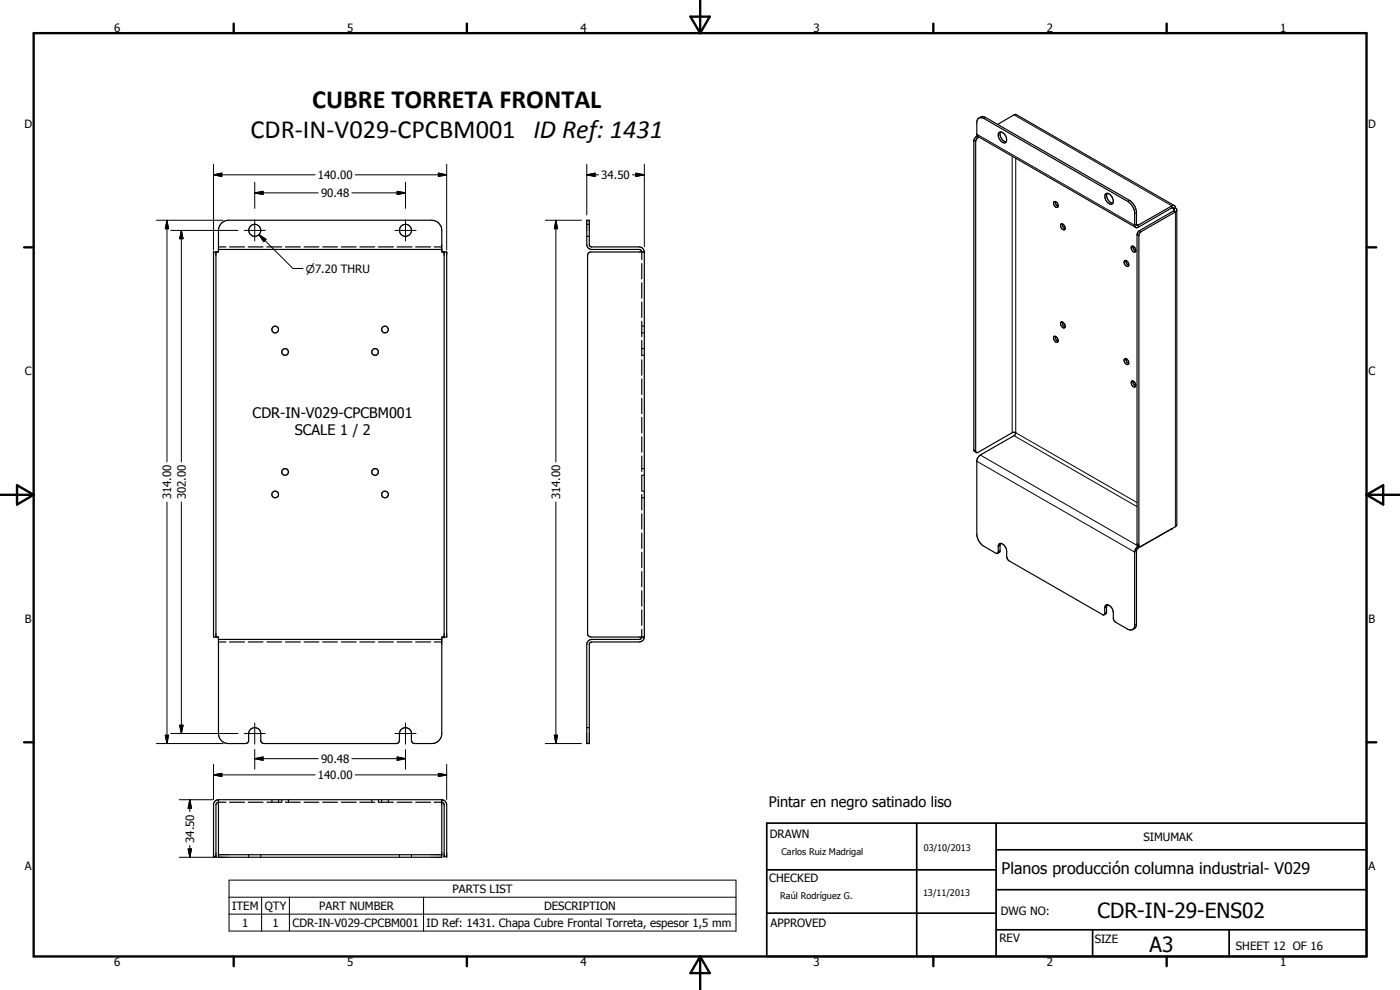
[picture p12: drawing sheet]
<svg xmlns="http://www.w3.org/2000/svg" width="420mm" height="297mm" viewBox="0 0 420 297" stroke-linecap="round" stroke-linejoin="round" font-family="sans-serif">
<g fill="none" stroke="#000" stroke-width=".35">
<path d="M293.8 35.4l.7-.1 .8 .3 43.1 24.8a4.5 4.5 0 0 1 2.1 3.4v3.8l.4 .6M293.8 35.4l-.5 .5-.2 .9 .2 4.1M293.8 35.4l1-.4 1 .3 43.2 24.8a4.9 4.9 0 0 1 2.1 3.4v3.9l.3 .2 10.5-6 .5 .1M299.4 37.3l4.9-2.8 .6-.2 47.5 27.4M299.7 39.9a1.4 1.4 0 0 1 2.1 .9 1.31 1.31 0 0 1-.4 2.1l-.4-.1a2.77 2.77 0 0 1-1.4-2.4zM300.3 39.6a2.49 2.49 0 0 0 1.7 3M293.3 40.9l47.6 27.3M293.3 40.8l-.5 .3-.5 1.1v92.8l.1 .4 .6 .4M293.8 41.1l-.6 .5-.4 .7v93.2l.1 .3h.5l10.4-6h1l-.5 .9-10.1 5.8a2.3 2.3 0 0 0-1.1 1.9v21.9a4.6 4.6 0 0 0 2.2 3.6l4 2.2M331.8 58.2a1.69 1.69 0 0 1 2.2 1.6 .92 .92 0 0 1-.2 1.3 .92 .92 0 0 1-1.2-.2 2.23 2.23 0 0 1-.8-2.7zM332.3 58a2.4 2.4 0 0 0 1.7 3M64.8 75.6v115.5"/>
<path d="M65.6 74.8h67M65.6 74.1h2.2M66.5 67l.9-.7 1.2-.2h61a3 3 0 0 1 3 3v6.5h1.5v115.5h-1.5v29a3 3 0 0 1-3 3l-5.6-.1-.5-.9v-2.3a1.81 1.81 0 0 0-2-1.5 1.81 1.81 0 0 0-1.6 1.8l-.1 2.4-.3 .4-.6 .2h-39.7l-.7-.3-.2-.5v-2.2a1.82 1.82 0 0 0-1.9-1.8 1.82 1.82 0 0 0-1.8 1.8v2.2l-.5 .7-5.5 .1a2.96 2.96 0 0 1-3-3v-29h-1.5v-115.5h1.5v-6.9zM68.9 74.1h4.5M74.5 74.1h4.4M80.1 74.1h4.4M85.7 74.1h4.4M91.3 74.1h4.4M96.8 74.1h4.5M102.4 74.1h4.5M108 74.1h4.5M113.6 74.1h4.5"/>
<path d="M119.2 74.1h4.4M124.7 74.1h4.5M130.3 74.1h2.3M133.3 75.6v115.5M176.1 70.9h.2M176.1 67.3h.2M176.6 70.9h.3M176.6 67.3h.3M192.6 79.1v4.6M193.4 75.6a1.6 1.6 0 0 0-1.6-1.5h-14.4l-.3-.2-.2-.3v-7.5h-.8v7.3l.2 .8 .5 .4 .5 .2 14.8 .1 .5 .7v2.3M193.4 75.6h-16.3l-.8 .8v113.9l.3 .5 .8 .3h16M193.4 75.6v115.5"/>
<path d="M316.3 60.6a1.01 1.01 0 0 1 1.1 .4 1.01 1.01 0 0 1-.1 1.2 1.27 1.27 0 0 1-1-1.6zM316.7 60.5l.2 .9 .7 .5M318.3 67.3a1.12 1.12 0 0 1 1.3 1.5 1.05 1.05 0 0 1-1.2-.3 1.05 1.05 0 0 1-.1-1.2zM318.8 67.2a1.49 1.49 0 0 0 .8 1.4M337.5 78.2a1.07 1.07 0 0 1 1.1 .6 1.07 1.07 0 0 1-.1 1.2 1.21 1.21 0 0 1-1-1.8zM337.9 78.1l.1 .9 .7 .6M340 73.9a1.5 1.5 0 0 0 .9 1.5M340.1 73.9l-.2-.1a.83 .83 0 0 0-.5 .8 .83 .83 0 0 0 .5 .8l.5 .2 .5-.2M340.1 73.9a1.41 1.41 0 0 1 .8 1.5M342.2 69.8l10.6-6.2 .4-.6v94.4l-.4 .6-10.5 6h-.4l-.1-.3v-93.2zM352.2 62.7l-.3-.4-.2 .1-10.1 5.8h-.7M352.2 62.7l.2 .3-.2 .3-10.4 6-.6 1.1v92.8l.1 .3 .7 .5"/>
<path d="M352.4 61.7l.4 .7M352.8 62.4l.4 .6M352.8 62.4l-.6 .3M192.6 99.9h.3M192.6 84.8v4.7M192.6 90.6v4.6M192.6 96.4v4.6M192.6 97.8h.3M193.1 99.9h.3M193.1 97.8h.3M318.4 96.6a1 1 0 0 1 1.1 .6 1 1 0 0 1-.3 1.2 1.27 1.27 0 0 1-.8-1.8zM318.8 96.6l.1 .8 .7 .7"/>
<path d="M192.6 106.6h.3M192.6 104.6h.3M192.6 102.2v4.6M192.6 107.9v4.7M192.6 113.7v4.7M192.6 119.5v4.6M193.1 106.6h.3M193.1 104.6h.3M316.3 101a1 1 0 0 1 1.1 .5 1 1 0 0 1-.1 1.2 1.28 1.28 0 0 1-1-1.7zM316.7 100.9a1.44 1.44 0 0 0 .9 1.5M337.4 107.7a1.06 1.06 0 0 1 1.3 1.4l-.1 .2a1.13 1.13 0 0 1-1.2-1.6zM337.9 107.6l.1 .8 .7 .7"/>
<path d="M340 114.3a1.5 1.5 0 0 0 .9 1.5M340.1 114.3a1.52 1.52 0 0 1 .8 1.5M340.1 114.3h-.2a.83 .83 0 0 0-.5 .8 .83 .83 0 0 0 .5 .7l.5 .3 .5-.3M192.6 125.3v4.6M192.6 131.1v4.6M192.6 136.8v4.6M192.6 149.4h.3M192.6 147.4h.3M192.6 140.6h.3M192.6 148.4v4.6M192.6 154.2v4.5M192.6 159.9v4.6"/>
<path d="M192.9 142.6h-.3v4.6M193.1 149.4h.3M193.1 147.4h.3M193.1 142.6h.3M193.1 140.6h.3M351.7 158.6l-10.1 5.8-.4 .4-.1 22.7-.5 1-.7 .4M192.6 165.7v4.6M192.6 171.5v4.6M192.6 177.2v4.7M299.3 166.1l.3-.5v-1.6a.79 .79 0 0 1 .4-.9 .79 .79 0 0 1 .9 .1 2.86 2.86 0 0 1 1.2 2.2l.1 2 .6 .9 28.1 16.1h.5M300.3 163l-.2 2.4-.7 .6M341.7 163.8h-.1a2.43 2.43 0 0 0-1.1 1.9v22.1l-.1 .6-.5 .5"/>
<path d="M65.6 191.9h67M65.6 192.6h2.2M68.9 192.6h4.5M74.5 192.6h4.4M80.1 192.6h4.4M85.7 192.6h4.4M91.3 192.6h4.4M96.8 192.6h4.5M102.4 192.6h4.5M108 192.6h4.5M113.6 192.6h4.5M119.2 192.6h4.4"/>
<path d="M124.7 192.6h4.5M130.3 192.6h2.3M192.6 188.8v2.3l-.5 .7-14.5 .1a1.52 1.52 0 0 0-1.5 1.4v29.8h.8v-30.1l.7-.4h14.2l.9-.2 .4-.5 .3-.8M192.6 183v4.6M331.4 184.4l.1-2a1 1 0 0 1 .9-.9 1 1 0 0 1 1.1 .7l.3 .5a4.9 4.9 0 0 1 .3 3l.7 1 3.6 2.1 .8 .2 .7-.1M332.3 181.5l-.2 2.4-.7 .5M176.1 218.3h.2M176.6 218.3h.3M65.6 239.9v17.3h67v-17.3M65.6 239.9l-.3 .1a1.29 1.29 0 0 0-1.2 1.2v15.8h.7v-15.5l.6-.8h2.4M65.6 239.9h67M81.6 239.9v.3"/>
<path d="M83.6 239.9v.3M84.6 239.9v.3M86.6 239.9v.3M111.6 239.9v.3M113.6 239.9v.3M114.5 239.9v.3M116.5 239.9v.3M132.6 239.9a1.52 1.52 0 0 1 1.5 1.6v15.5h-.8v-15.7l-.7-.6h-2.3M65.6 256.5h67M68.9 240.7h4.5M74.5 240.7h4.4M74.6 256.5v.2"/>
<path d="M74.6 257v.2M78.3 256.5v.2M78.3 257v.2M81.6 240.5v.2M83.6 240.5v.2M84.6 240.5l-.1 .2h-4.4M85.7 240.7h4.4M86.6 240.5v.2M91.3 240.7h4.4M96.8 240.7h4.5M102.4 240.7h4.5M108 240.7h4.5"/>
<path d="M111.6 240.5v.2M113.6 240.5v.2h4.5M114.5 240.5v.2M116.5 240.5v.2M119.2 240.7h4.4M119.9 256.5v.2M119.9 257v.2M123.5 256.5v.2M123.5 257v.2M124.7 240.7h4.5"/>
<circle cx="76.5" cy="69.1" r="1.79"/>
<circle cx="121.7" cy="69.1" r="1.79"/>
<circle cx="82.6" cy="98.9" r="1"/>
<circle cx="115.6" cy="98.9" r="1.01"/>
<circle cx="85.6" cy="105.6" r="1"/>
<circle cx="112.6" cy="105.6" r=".99"/>
<circle cx="82.6" cy="148.4" r="1"/>
<circle cx="85.6" cy="141.6" r="1"/>
<circle cx="112.5" cy="141.6" r="1"/>
<circle cx="115.6" cy="148.4" r="1.01"/>
</g>
<g fill="#000">
<circle cx="64.1" cy="75.6" r=".18"/>
<circle cx="64.8" cy="75.6" r=".18"/>
<circle cx="65.6" cy="74.8" r=".18"/>
<circle cx="132.6" cy="74.8" r=".18"/>
<circle cx="133.3" cy="75.6" r=".18"/>
<circle cx="134.1" cy="75.6" r=".18"/>
<circle cx="133.3" cy="191.1" r=".18"/>
<circle cx="64.1" cy="257" r=".18"/>
<circle cx="64.8" cy="257" r=".18"/>
<circle cx="65.6" cy="256.5" r=".18"/>
<circle cx="132.6" cy="256.5" r=".18"/>
<circle cx="133.3" cy="257" r=".18"/>
<circle cx="134.1" cy="257" r=".18"/>
</g>
<g fill="none" stroke="#000" stroke-width=".3">
<path d="M295.8 35.3l-.5 .3M304.3 34.5l47.4 27.3v.6l.5 .3v.6l.6 .3v94.4M64.1 52.5l2.5-.6v1.1zM64.1 52.5h30.5M64.1 49.3v25.7M76.4 57.9l2.5-.5v1zM76.4 54.7v7.8M76.4 57.9h19.1M105.6 57.9h16.1M106.6 52.5h27.5M119.2 57.4l2.5 .5-2.5 .5zM121.7 54.7v7.8"/>
<path d="M131.6 51.9l2.5 .6-2.5 .5zM134.1 49.3v25.7M176.1 52.5l2.5-.6v1.1zM176.1 52.5h3.6M176.1 49.3v15.2M189.8 52.5h3.6M190.8 51.9l2.6 .6-2.6 .5zM193.4 49.3v24.7M292.3 42.2l.5 .3M293 41l.5 .3M293.1 40.3l47.4 27.3 .6-.4 .5 .4v.6M303.8 46.9v82.9"/>
<path d="M304.8 47.5v82.3l36.4 21M46.9 66.1h20.1M50.1 66.1l.5 2.5h-1zM50.1 66.1v72.5M51.3 69.1h20.1M54.4 69.1l.5 2.5h-1zM54.4 69.1v69.5M73.3 69.1h6.3M76.4 66v6.3M77.7 70.4l2.1 1.4-.6 .7zM77.7 70.4l10.2 10.2h3M118.5 69.1h6.4"/>
<path d="M121.7 66v6.3M163.6 66.1h10.9M166.8 66.1l.5 2.5h-.9zM166.8 66.1v72.5M339 60.1l-.6 .3M341.1 63.8l-.6 .3M341.2 70.4l.6 .3M342 69.2l.5 .3M292.3 135l.5 .3M293.1 138.4l47.4 27.3 .6-.3M294.2 136.5l47.4 27.3v.6M304.3 130.7l36.9 21.3"/>
<path d="M50.1 150.6v72.5M54.4 150.6v69.5M166.8 150.6v72.5M351.7 158.6h.1M300.1 165.3l-.5 .3M300.1 163.6l-.5 .4M341.2 163.2l.6 .3M332.1 183.7l-.6 .3M332.1 182l-.6 .4M341.1 187.2l-.6 .3M53.9 217.6h1l-.5 2.5zM76.4 216.9v6.4"/>
<path d="M121.7 216.9v6.4M46.9 223.1h20.1M49.6 220.6h1l-.5 2.5zM51.3 220.1h20.1M53.8 239.9h10.2M57 239.9l.5 2.6h-1zM57 239.9v3.6M64.1 232.5l2.5-.5v1zM64.1 229.3v10.6M64.1 232.5h30.5M73.3 220.1h6.3M76.4 227.6l2.5-.5v1z"/>
<path d="M76.4 224.9v5.9M76.4 227.6h19.1M105.6 227.6h16.1M106.6 232.5h27.5M118.5 220.1h6.4M119.2 227.1l2.5 .5-2.5 .5zM121.7 224.9v5.9M131.6 232l2.5 .5-2.5 .5zM134.1 229.3v10.6M163.6 223.1h10.9M166.4 220.6h.9l-.5 2.5zM53.8 257.2h13.2"/>
<path d="M56.5 254.7h1l-.5 2.5zM57 253.7v3.5M68.7 264.1h152.2v15.3h-152.2zM68.7 269.2h152.2M68.7 274.3h152.2M78.5 269.2v10.2M86.9 269.2v10.2M127.1 269.2v10.2"/>
</g>
<g fill="none" stroke="#000" stroke-width=".71">
<path d="M10.1 9.9h400v277.1h-400zM70.1 7.1v2.8M140.1 7.1v2.8M207.2 5h5.8l-2.9 4.9zM210.1 0v9.9M280.1 7.1v2.8M350.1 7.1v2.8M7.2 74.2h2.9M410.1 74.2h2.9M.1 148.5h10M5.1 145.6l5 2.9-5 2.9zM410.1 148.5h10"/>
<path d="M410.1 148.5l5-2.9v5.8zM7.2 222.7h2.9M410.1 222.7h2.9M70.1 287v2.9M140.1 287v2.9M210.1 287v10M210.1 287l2.9 5h-5.8zM280.1 287v2.9M350.1 287v2.9"/>
</g>
<path d="M230.1 247h180v40h-180zM275.1 247v40M298.9 255h111.2M298.9 247v40M230.1 274h68.8M230.1 261h68.8M298.9 279h111.2M298.9 267h111.2M327.9 279v8M368.9 279v8" fill="none" stroke="#000" stroke-width=".51"/>
<g fill="#000">
<path d="M64.1 52.5l2.5-.6v1.1zM76.4 57.9l2.5-.5v1zM119.2 57.4l2.5 .5-2.5 .5zM131.6 51.9l2.5 .6-2.5 .5zM176.1 52.5l2.5-.6v1.1zM190.8 51.9l2.6 .6-2.6 .5zM50.1 66.1l.5 2.5h-1zM54.4 69.1l.5 2.5h-1zM77.7 70.4l2.1 1.4-.6 .7zM166.8 66.1l.5 2.5h-.9zM53.9 217.6h1l-.5 2.5zM49.6 220.6h1l-.5 2.5z"/>
<path d="M64.1 232.5l2.5-.5v1zM76.4 227.6l2.5-.5v1zM119.2 227.1l2.5 .5-2.5 .5zM131.6 232l2.5 .5-2.5 .5zM166.4 220.6h.9l-.5 2.5zM56.5 254.7h1l-.5 2.5zM57 239.9l.5 2.6h-1z"/>
</g>
<g font-size="7.9">
<text x="93.7" y="32.3">CUBRE TORRETA FRONTAL</text>
<text x="75.2" y="41.3">CDR-IN-V029-CPCBM001 ID Ref: 1431</text>
</g>
<g font-size="6.3">
<text x="329.4" y="275.4">CDR-IN-29-ENS02</text>
<text x="345" y="285.6">A3</text>
</g>
<text font-size="4.8" x="300.6" y="262.1">Planos producción columna industrial- V029</text>
<g font-size="4.4">
<text x="75.8" y="125.3">CDR-IN-V029-CPCBM001</text>
<text x="88.5" y="130.6">SCALE 1 / 2</text>
<text x="230.7" y="242.2">Pintar en negro satinado liso</text>
</g>
<g font-size="3.4">
<text x="34.2" y="9.6">6</text>
<text x="104.2" y="9.6">5</text>
<text x="174.2" y="9.6">4</text>
<text x="244.2" y="9.6">3</text>
<text x="314.2" y="9.6">2</text>
<text x="384.2" y="9.6">1</text>
<text x="7.4" y="38.4">D</text>
<text x="410.6" y="38.4">D</text>
<text x="95.4" y="53.7">140.00</text>
<text x="180.5" y="53.7">34.50</text>
<text x="96.3" y="59.1">90.48</text>
<text x="7.5" y="112.6">C</text>
<text x="410.7" y="112.6">C</text>
<text x="51.4" y="149.9" transform="rotate(-90 51.4 149.9)">314.00</text>
<text x="55.7" y="149.9" transform="rotate(-90 55.7 149.9)">302.00</text>
<text x="168.1" y="149.9" transform="rotate(-90 168.1 149.9)">314.00</text>
<text x="7.5" y="186.9">B</text>
<text x="410.7" y="186.9">B</text>
<text x="95.4" y="233.8">140.00</text>
<text x="96.3" y="228.9">90.48</text>
<text x="231" y="251.4">DRAWN</text>
<text x="58.2" y="252.9" transform="rotate(-90 58.2 252.9)">34.50</text>
<text x="343.1" y="252.3">SIMUMAK</text>
<text x="7.4" y="261.1">A</text>
<text x="410.7" y="261.1">A</text>
<text x="135.8" y="267.9">PARTS LIST</text>
<text x="230.9" y="264.5">CHECKED</text>
<text x="69.7" y="273">ITEM</text>
<text x="79.5" y="273">QTY</text>
<text x="95.8" y="273">PART NUMBER</text>
<text x="163.3" y="273">DESCRIPTION</text>
<text x="300.3" y="274.4">DWG NO:</text>
<text x="72.7" y="278">1</text>
<text x="81.8" y="278">1</text>
<text x="87.8" y="278.1">CDR-IN-V029-CPCBM001</text>
<text x="128" y="278.1">ID Ref: 1431. Chapa Cubre Frontal Torreta, espesor 1,5 mm</text>
<text x="231.3" y="278.2">APPROVED</text>
<text x="300" y="282.6">REV</text>
<text x="328.5" y="283">SIZE</text>
<text x="370.9" y="285.1">SHEET 12 OF 16</text>
<text x="34.2" y="289.9">6</text>
<text x="104.2" y="289.9">5</text>
<text x="174.2" y="289.9">4</text>
<text x="244.2" y="289.9">3</text>
<text x="314.2" y="289.9">2</text>
<text x="384.2" y="289.9">1</text>
</g>
<text font-size="3.3" x="91.8" y="81.9">n7.20 THRU</text>
<g font-size="2.7">
<text x="234.5" y="256.6">Carlos Ruiz Madrigal</text>
<text x="277.2" y="255.3">03/10/2013</text>
<text x="234.1" y="269.7">Raúl Rodríguez G.</text>
<text x="277" y="268.7">13/11/2013</text>
</g>
</svg>
